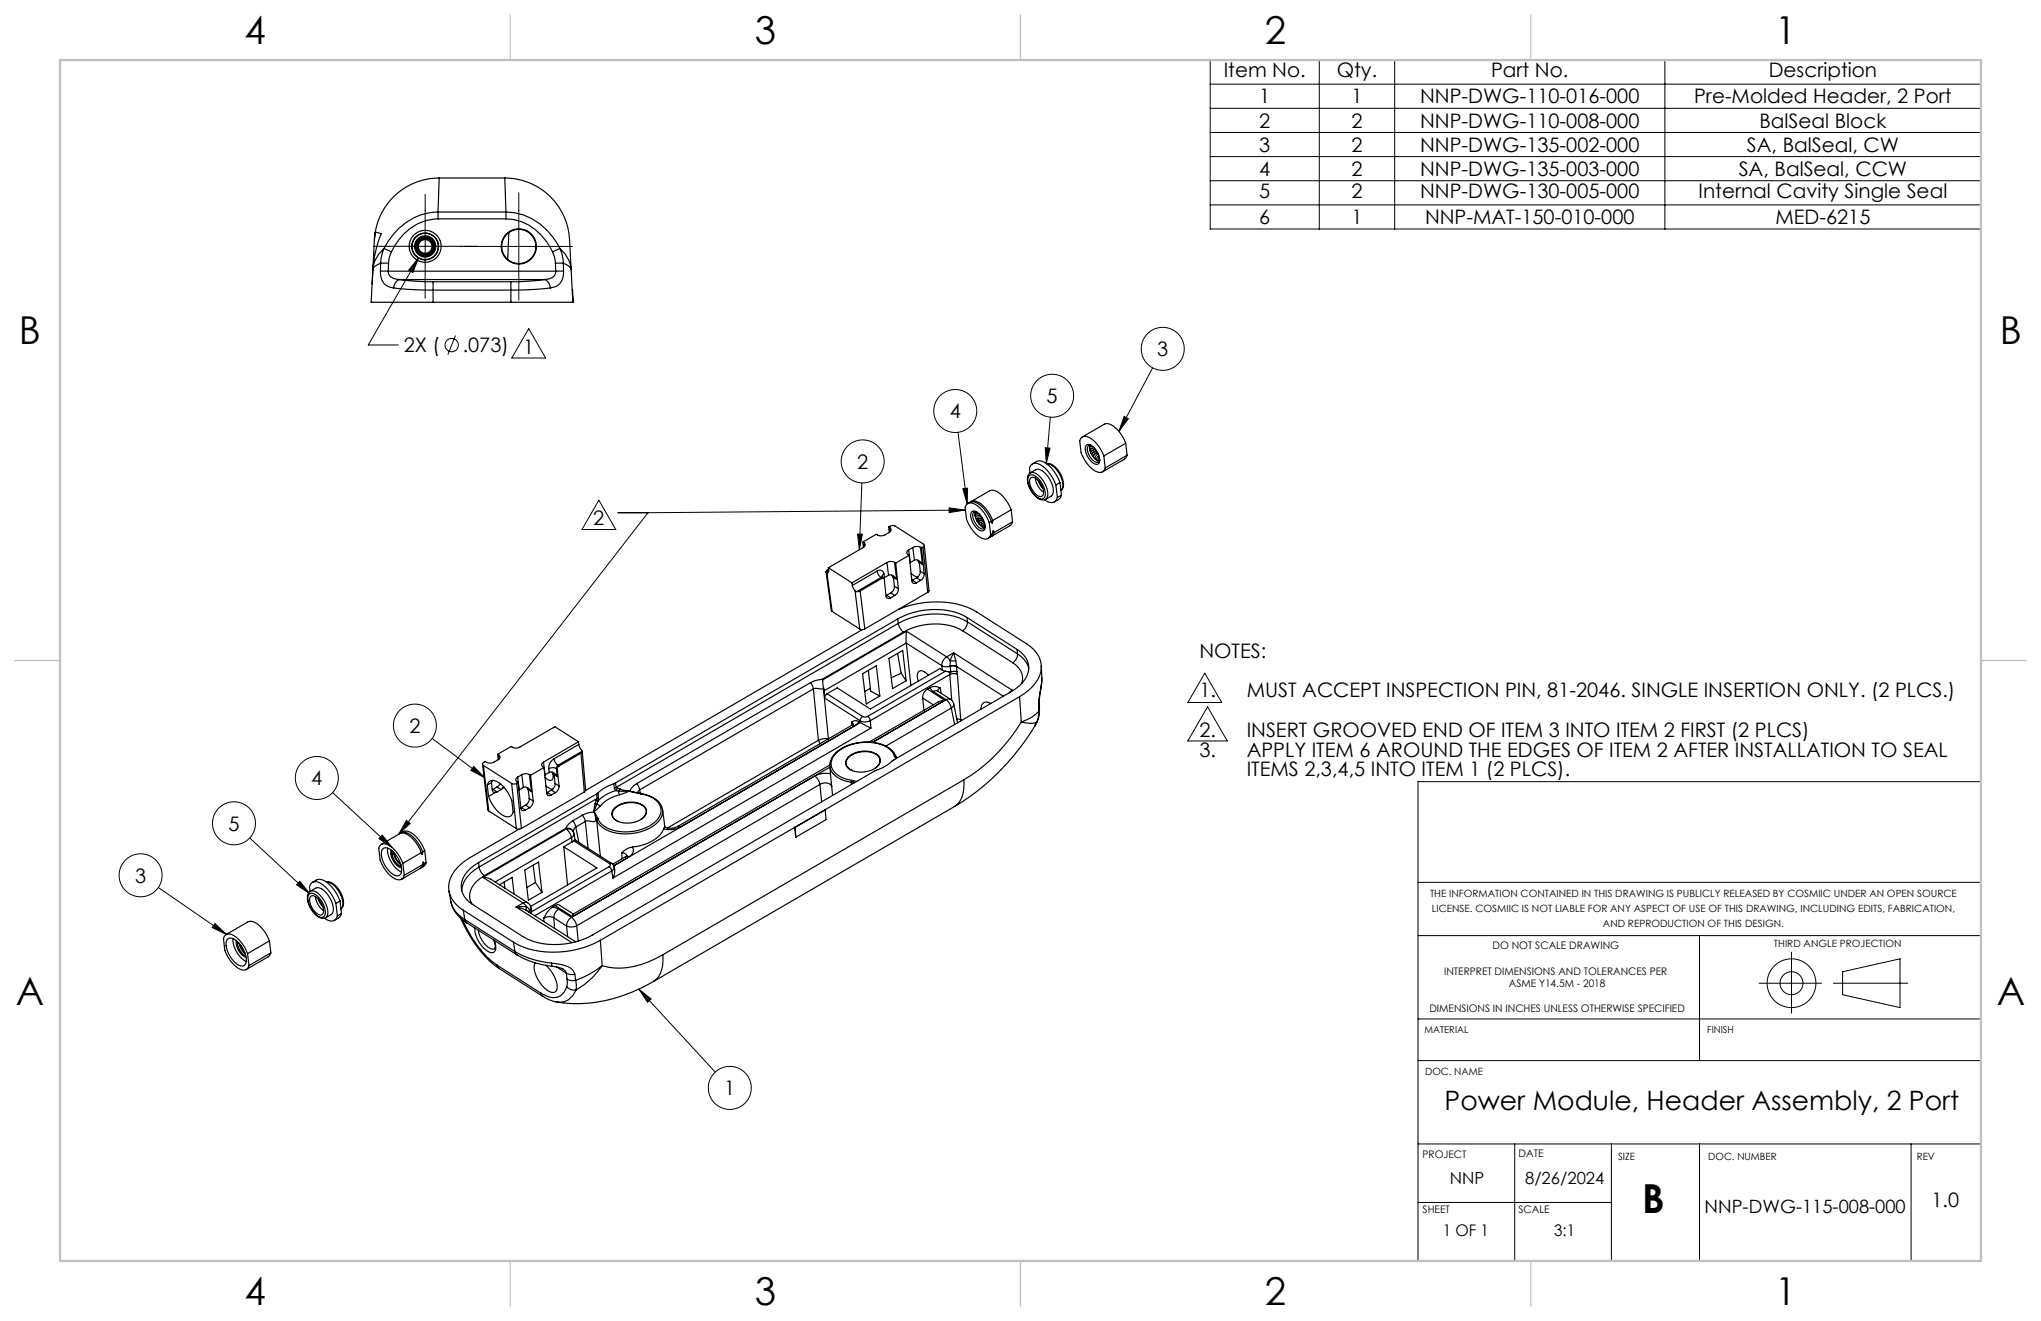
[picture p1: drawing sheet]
<svg xmlns="http://www.w3.org/2000/svg" width="432mm" height="279mm" viewBox="0 0 432 279" stroke-linecap="round" stroke-linejoin="round" font-family="sans-serif">
<g fill="none" stroke="#000" stroke-width=".25">
<path d="M92.9 37.6a13.7 13.7 0 0 0-13.7 13.1M92.9 37.6l-.2 7.2M92.9 37.6h13.9M106.8 37.6a13.9 13.9 0 0 1 13.8 14.4l.2 5M106.8 37.6l.2 7.2M78.9 56.9l-.2 3.1M78.9 56.6v.3M79.2 50.7l-.7 13.2h13.1M79.2 50.7l.2-1.6 1.3 .3a23.7 23.7 0 0 0-1.8 7.2M80.5 57.4a3.1 3.1 0 0 0 2.8 3.5M80.5 57.4h1.6M80.5 55.7a2.38 2.38 0 0 0-1.6 1.2"/>
<path d="M80.5 55.7h1.7M80.5 55.7v1.7M81.2 52.6l1.6 .7M81.2 52.6l-.6 1.9-.1 1.2M81.2 52.6a6.4 6.4 0 0 0-2.3 4M82.1 57.4l.1 .5a1.72 1.72 0 0 0 1.6 1.1l.7 .1M82.1 57.4h35.5M82.2 55.7l-.1 1.7M82.8 53.3l-.5 1.4-.1 1M84.5 59.1l2.8 .3 4.3 .2M84.5 59.1a1.96 1.96 0 0 0-1.2 1.8M84.5 59.1h30.7"/>
<path d="M87.9 52l.3 .2v.3M87.9 52.4l.4 .2v.3M88 51.6l.2 .2-.1 .3M88 52.8l.4 .1 .1 .3M88.1 51.2l.2 .3-.1 .3M88.2 53.2h.4l.1 .3M88.3 50.8l.2 .4-.2 .2M88.5 53.6l.4-.1 .2 .2M88.7 50.5v.4l-.2 .2M88.8 53.8l.4-.1 .2 .1M89 50.3v.4l-.3 .1M89.4 50.1l-.1 .4-.3 .1"/>
<path d="M89.8 53.9l-.3-.1-.3 .2M89.8 50.1l-.1 .3h-.3M90.1 53.9l-.2-.1-.3 .3M90.3 50.1l-.3 .3-.2-.1M90.5 50.4l.2 .2 .4-.2M90.5 53.8h-.3l-.2 .4M90.7 50.2l-.3 .3-.3-.2M90.8 50.6l.2 .2 .4-.1M90.9 53.7h-.3l-.1 .4M91.1 50.8l.2 .2h.4M91.2 53.5l-.3 .1v.4M91.4 51.1l.1 .2 .4 .1"/>
<path d="M91.4 53.2l-.2 .1v.4M91.6 51.4v.3l.3 .1M91.6 52.8l-.2 .3 .1 .3M91.6 59.6v1.8M91.6 59.6h16.5M91.7 51.7v.3l.3 .3M91.7 52.5l-.1 .2 .2 .4M91.8 52.1l-.1 .3 .2 .3M92.7 46.3a11.3 11.3 0 0 0-9.9 7M92.7 44.8a12.6 12.6 0 0 0-10.6 6.3l-.9 1.5M92.7 44.8v1.5M92.7 46.3h14.3"/>
<path d="M92.7 44.8h14.3M107 46.3a11.4 11.4 0 0 1 9.9 7M107 44.8v1.5M107 44.8a13.2 13.2 0 0 1 11.5 7.8M107.6 49.2l-.2 5.6M108.1 59.6v1.8M115.2 59.1l-2.8 .3-4.3 .2M115.2 59.1a1.96 1.96 0 0 1 1.2 1.8M116.9 53.3l.4 .9 .2 1.5M117.5 55.7h1.7M117.5 55.7l.1 1.7M117.6 57.4v.1a1.55 1.55 0 0 1-1.5 1.5l-.9 .1"/>
<path d="M117.6 57.4h1.6M118.5 52.6l-1.6 .7M118.5 52.6l.4 1.2 .3 1.9M118.5 52.6a6.3 6.3 0 0 1 2.3 4.4M119.2 55.7a2.18 2.18 0 0 1 1.6 1.3M119.2 55.7v1.7M119.2 57.4a3.1 3.1 0 0 1-2.8 3.5M120.8 57l.4 6.9M83.3 60.9l4.5 .4 3.8 .1M91.6 61.4v2.5M91.6 63.9h16.5M91.6 61.4h16.5"/>
<path d="M108.1 63.9h13.1M108.1 61.4v2.5M116.4 60.9l-3.2 .3-5.1 .2M121.1 61.3l.1 2.6M218.4 98.1a2.12 2.12 0 0 1 3.1 0 8.8 8.8 0 0 1 2.8 4M221.4 98.1a4 4 0 0 1 3.1 2.8 2.41 2.41 0 0 1-.1 2.8 1.9 1.9 0 0 0 .5-2.3 4.2 4.2 0 0 0-3.3-3.4l-.2 .1M229 92.4l4.6-2.7a2.25 2.25 0 0 1 2.5 .9l1.4 1.8 .7 1.3M229.9 94.1a1.76 1.76 0 0 1 2 1.2l.3 .5a1.87 1.87 0 0 1 .1 2.4 2.21 2.21 0 0 1-2.1-1.5l-.3-.5a2.06 2.06 0 0 1 0-2.1zM230.5 94.4l.7 .1M230.6 94.1a3.1 3.1 0 0 0 2 3.4M230.8 94.5h-.2M230.8 94.9h.1"/>
<path d="M230.8 94.2l-.2-.1a.74 .74 0 0 0-.6 1 2.93 2.93 0 0 0 2.3 2.7l.4-.5M231 95.3v.1M231.1 94.8l-.5 .2M231.2 95.2l-.6 .2M231.4 95.2l-.7 .5 .1 .2 .3 .1M231.5 94.7l-1 .2M231.6 96.1h-.1M231.8 95l-1 .4M231.9 95.4l-.8 .4M231.9 95.4l-.8 .6M232.1 95.7l-.7 .5M232.1 95.7l-.4 .3-.4 .5h-.1"/>
<path d="M232.4 96l-.2 .1a1 1 0 0 0-.5 1M232.5 96.3a.95 .95 0 0 0-.5 1M232.6 96.7l-.2 .8M232.7 97.2l-.1 .2M233.5 96.4a6.8 6.8 0 0 0-3.5-4.1 1.15 1.15 0 0 0-1.6 .9 7.4 7.4 0 0 0 2.4 5.7 2.12 2.12 0 0 0 2.6 .8l.4-.7M233.5 96.4l.3 2.6M238.2 93.7l-4.7 2.7M238.2 93.7l.3 2.6M238.5 96.3l-.6 .8-4.6 2.7M238.5 96.3l-4.7 2.7M182.5 114.7l.3 .1M182.5 114.7l.2 1.1"/>
<path d="M182.8 114.8a.53 .53 0 0 1 .3 .5 .53 .53 0 0 1-.4 .5l-7.5 4.3M182.8 114.8l.1 .8M187.6 119l-7.4 4.3M187.6 119l.4 2.7M188 111.5a1.27 1.27 0 0 1 1.4-.2l6 3.8a.35 .35 0 0 1 .1 .3 .35 .35 0 0 1-.2 .3M188 111.5l.3 .1M188 111.5l.1 1.1M188.1 112.6l-.9 .5a1.69 1.69 0 0 1-1.8-.1l-2.9 1.7M188.3 111.6a.53 .53 0 0 1 .2 .6 .53 .53 0 0 1-.4 .4M188.3 111.6v.9M189.3 118.9a1.7 1.7 0 0 0-1.7 .1M189.3 118.9l.2 .2"/>
<path d="M189.3 118.9l.4 3.6M189.5 119.1l.6 5.4M192.2 116.3a.58 .58 0 0 0-.4 .6 .58 .58 0 0 0 .6 .5M192.2 116.3l.4 2.7M192.4 117.4l.5 5.5a.58 .58 0 0 0 .4 .5 .58 .58 0 0 0 .6-.1M192.4 117.4l-2.9 1.7M192.6 119h-.1M193.1 115.8l-.9 .5M193.1 115.8l.3 2.7M193.4 118.5a1.47 1.47 0 0 1 1.8 .9M193.4 118.5l-.8 .5M194.1 118.5l.3 .4"/>
<path d="M194.4 118.9l.3 1.9M194.4 118.9l.8 .5M194.7 115.8a1.7 1.7 0 0 0-1.6 0M194.7 115.8l.3 .1M194.7 115.8l.5 3.6M195 115.9l.5 5.5M195.3 115.7l-.3 .2M195.3 115.7l1 9.6M195.5 115.3l1 9.6-.2 .4M204.7 106.5a1.77 1.77 0 0 1 2.5 .2l1.4 1.5 1.1 2.1M205.3 106.2a2.13 2.13 0 0 1 2.7 .7l1.4 1.8 .6 1.4M205.5 106.1l3.9-2.3a2.25 2.25 0 0 1 2.5 .9l1.4 1.7 .6 1.4"/>
<path d="M205.5 108.3a.85 .85 0 0 1 1.3 .1 3.8 3.8 0 0 1 1.5 3.5 .72 .72 0 0 1-1.1 .2 4 4 0 0 1-1.8-3.5zM206.3 108.8l.3 .2 .7-.1M206.3 108.4l.8 .3M206.3 109.2l.5 .2 .8-.2M206.4 108.2a3.1 3.1 0 0 0 1.9 3.4M206.4 108.2l.3 .1M206.6 108.2a.55 .55 0 0 0-.8 .4 3.2 3.2 0 0 0 2.1 3.3l.3-.1 .2-.4M207.1 110.2l-.3 .1M207.5 111.1h-.1M207.6 110.5l-.6 .1M207.7 110.8l-.3 .2M207.8 110l-1.1 .2"/>
<path d="M207.8 109.5l-.6 .2h-.7M207.8 109.5l-1.1 .3M207.9 111.2l-.1 .1M208 109.9l-1.1 .4M208.1 110.2l-1 .6M208.3 110.5l-.8 .7M208.3 110.8l-.5 .6M208.4 111.1l-.2 .5M209.3 110.5a6.8 6.8 0 0 0-3.5-4.1 1.15 1.15 0 0 0-1.6 .9 7.4 7.4 0 0 0 2.3 5.7 2.12 2.12 0 0 0 2.7 .8l.4-.7M209.3 110.5l.3 2.6M209.7 110.3l-.4 .2M209.7 110.4l.1 .1"/>
<path d="M210 110.1l-.1 .6-.2-.4M210 112.8a1.52 1.52 0 0 1-1 1.1M210 112.8l-.4 .3M210.3 112.6l-.2-.4-.1 .6M210.3 112.6l-.2 .5-.5 .4M213.9 107.8l-3.9 2.3M213.9 107.8l.3 2.6M214.2 110.4l-.5 .8-3.9 2.3M214.2 110.4l-3.9 2.2M217.7 100.6a1.57 1.57 0 0 1 2.2 .8 3.7 3.7 0 0 1 1 3.9 1.57 1.57 0 0 1-2.2-.8 3.7 3.7 0 0 1-1-3.9zM217.9 100.1l-.1-1a1.36 1.36 0 0 1 2.2-.8 8 8 0 0 1 3.4 4.3M217.9 100a2.26 2.26 0 0 1 2.5 1.3l.7 1.1a2.98 2.98 0 0 1 .3 3.1l-.2 .1"/>
<path d="M217.9 100a1.89 1.89 0 0 0-.4 2.3 4.2 4.2 0 0 0 3.2 3.5l.5-.2M218 100l1.1-.7a1.98 1.98 0 0 1 2.2 1 4.5 4.5 0 0 1 1.3 4.4l-1.4 .9M218.1 101a1.91 1.91 0 0 1 2 1.3l.3 .5a1.61 1.61 0 0 1-.1 2.2 3.2 3.2 0 0 1-2.5-3.1v-.4zM219.1 101.1a4.2 4.2 0 0 0 1.7 3M219.7 101.6l.3 .9 .6 .8M223.4 102.6l.3 2.6M223.7 105.2a1.36 1.36 0 0 1-2.2 .8l-.5-.3M224.3 102.1l-.9 .5M224.3 102.1l.3 2.6M224.6 104.7a2.05 2.05 0 0 1-1.5 1.5M224.6 104.7l-.9 .5M174.8 121l1.1 8.1 .1 .2"/>
<path d="M174.8 121l.1 .2M174.9 121.2l1.1 8.1M175.2 120.1l.1 .8-.4 .3M175.2 120.1l5 3.2M175.3 120.4l-.4 .3-.1 .3M175.3 120.7l-.5 .3M176 129.3l5.9 3.7M180.2 123.3l.1 .5M180.3 123.8l.6 1.2M180.9 125l.4 .1M180.9 125l1 8M182 125l-.7 .1"/>
<path d="M182 125l1 8M182.4 133.2l-58.5 34M183 133l-.6 .2-.5-.2M185.6 120.8l.3 .8 .5 .5M185.6 120.8a.87 .87 0 0 1 .9-.2 .87 .87 0 0 1 .5 .8M185.6 120.8l-5.3 3M186.4 122.1l-5.1 3M186.4 122.1l.2 .2M186.6 122.3l.3-.1 .2 .2 .3 3.7a.58 .58 0 0 0 .4 .5 .58 .58 0 0 0 .6-.1M186.6 122.3l-4.6 2.7M186.7 122.1l.3 .2 .1-.1M186.7 122.1h-.3"/>
<path d="M187 121.4l-.4 .3 .1 .4M187 121.4l.1 .8M187.6 125.9l-.2 .1M187.6 125.9l.8 .6M188 121.7a1.47 1.47 0 0 1 1.7 .8M188 121.7l-.9 .5M188.1 139.3l2.9-1.7 .7 6.4-2.9 1.6zM188.4 125.4l-.8 .5M188.4 125.4l.9 .5M188.6 121.7l.3 .3M188.9 122l.3 2M188.9 122l.8 .5"/>
<path d="M189.2 124l-.2 .9-.6 .5M189.2 124l.9 .5M189.3 125.9l-.9 .6M189.9 138.2l.8 4.2M189.9 130.9l-59.7 34.7M189.9 130.9l.1 1M190 131.9a2.83 2.83 0 0 0 1.2 1.8M190 131.9l-59.6 34.6M190.1 124.5a1.61 1.61 0 0 1-.8 1.4M190.1 128.9a20.1 20.1 0 0 1 15.6 0l11.5 7.3a5.5 5.5 0 0 1 1.2 9.1l-2.7 2.1M191.2 133.7l-17.3 10M191.7 136l-17.3 10.1"/>
<path d="M191.7 136l1 9M191.7 136l7.6 4.8M191.8 133.5l-.1 2.5M191.8 133.5l8.5 5.4M191.8 133.5l-17.8 10.3M192.8 121.3l1.4 .8M193 122.7l-.1 .1M193 122.7l.9 .6M193.9 122.2l-.9 .5M193.9 122.2l.9 .6M194.7 120.8l-.2 .9-.6 .5M194.7 120.8l.8 .6"/>
<path d="M194.8 122.8l-.9 .5M195.5 121.4a1.61 1.61 0 0 1-.7 1.4M196.3 125.3l-13.3 7.7M200.3 138.9a2.14 2.14 0 0 0-1 1.9M200.3 138.9l.7 .9M201 139.8v1.1M201.7 138.1l.5 1.6M201.7 138.1l-.7 1.7M201.7 138.1l12.4 7.9M201.7 138.1l-1.4 .8M202.2 139.7l.2 1.2M202.2 139.7l-1.2 .1"/>
<path d="M203.6 133.4a13.2 13.2 0 0 0-12.4 .3M203.6 133.4l10.6 6.8M204.6 130.6a15.4 15.4 0 0 0-14.7 .3M204.6 130.6l10.6 6.8M204.6 130.6l.1 .9M204.7 131.5a2.15 2.15 0 0 1-1.1 1.9M204.7 131.5a15.4 15.4 0 0 0-14.7 .4M204.7 131.5l10.6 6.8M215.2 137.4a4.3 4.3 0 0 1 1.2 6.9l-1.5 1.4-.9 .6-25.2 14.6a10 10 0 0 1-3.8 2.2l-59.7 34.7a15.6 15.6 0 0 1-14.7 .3l-10.6-6.8a4.3 4.3 0 0 1-1.1-6.9l1.4-1.4 .9-.6M215.2 137.4l.1 .9M215.3 138.3a2.15 2.15 0 0 1-1.1 1.9M215.3 138.3a5.1 5.1 0 0 1 2.4 3.1"/>
<path d="M105.3 159.5l.2 .2M105.3 159.5l.1 1.2M105.5 159.7a.53 .53 0 0 1 .3 .5 .53 .53 0 0 1-.4 .5M105.5 159.7l.1 .8M122.4 156.9l-5-3.2-7.4 4.3a1.68 1.68 0 0 1-1.9-.1l-2.8 1.6M122.4 156.9l-7.4 4.3M122.4 156.9v.6M122.4 157.5l.2 .6 .6 .8M122.4 157.5l-5.2 3M122.9 159.3l-4.6 2.7M122.9 159.3l.7 8.2M123.2 158.9l-.3 .4"/>
<path d="M123.2 158.9l-5.2 3M123.2 158.9l.7 8.2-.3 .4M171.5 144.4l.6 1.3M171.5 144.4l-36.8 21.3M172.1 145.7l-36.8 21.4M172.1 145.7l1 10.9M173.1 156.6l-31.9 18.5M173.2 156.6h-.1M173.2 156.6l.2 .7M173.9 143.7l-1.7 .3-.7 .4M173.9 143.7l.1 .1M174 143.8l.2 1.7"/>
<path d="M174.2 145.6l-.4 .1-1.3-.1-.4 .1M174.2 145.6l1.1 10.7h-1.2l-.9 .3M174.2 145.5v.1M174.2 145.5l.2 .6M174.4 146.1l.1 1.6M174.5 147.7l7.5 4.8M175 146.7l-.4 .4-.1 .6M175 146.7l7.5 4.8M179.7 159.9a5.2 5.2 0 0 1 6.1-.1 1.58 1.58 0 0 1-.3 2.5 5.2 5.2 0 0 1-6.1 .1 1.58 1.58 0 0 1 .3-2.5zM180.1 152.7l.4 .6M180.1 152.7l.1 .7M180.2 153.4l-36.8 21.4"/>
<path d="M180.5 153.1l-.3 .3M181.7 152.6l-.9 .9-.6-.1M181.7 152.6a1.32 1.32 0 0 0-1.6 .1M181.7 152.6l.3 .2M182 152.5v.3M182 152.8h.1M182 152.8l2.2 1.2M182 152.8l-52.1 30.3 3.1-1.8M182.5 142.5l2.9-1.7 .7 6.4-2.8 1.7zM182.5 151.5l-.4 .4-.1 .6M183.6 151.5l-.6 .2-.5-.2M183.6 151.5l.5 .9"/>
<path d="M183.7 141.8l.5 4.4 1.9 1M184.1 152.4a2.34 2.34 0 0 1-2.1 .1M184.1 152.4l.1 1.6M184.1 145.6l-1.2 .7M184.2 154l-54.5 31.7M189.2 159.8a5.6 5.6 0 0 0-5.4-2.8 9.1 9.1 0 0 0-7.4 2.9 2.84 2.84 0 0 0 1.3 4.3l2.5 .8M189.2 159.8l.3 .1M189.2 159.8l.1 .2M189.5 159.9l.1 .2M189.5 160a4.6 4.6 0 0 0-3.6-2.8 9.9 9.9 0 0 0-9.7 2.7l-.2 .3M190.7 142.4l-2.1 1M190.7 142.4l1 1.6"/>
<path d="M195.2 147.6l.3 2.6M195.2 147.6l2.3 1.5M196.2 145.8l3.7 2.3-1.4 .4-14.6 8.5M196.2 145.8a2.12 2.12 0 0 0-1 1.8M196.4 142.8a1.61 1.61 0 0 0-2.1-.7l-.2 .8 .2 1.2M196.8 145.4l.6 .9M196.8 145.4a2.27 2.27 0 0 1 2.1 .1M196.8 145.4l-.6 .4M197.4 146.3l2.7 1.7M198.4 146.2l-.5-.1-.5 .2M198.4 146.2l2.7 1.7M198.9 145.5l-.4 .3-.1 .4"/>
<path d="M198.9 145.5l.2 1.1M199.3 140.8a2.25 2.25 0 0 0 1.7 .1M199.3 140.8l.1 .9M199.4 141.7l.6 .3M199.4 141.7l-.6-.3-14.7 8.6-7-4.5-2.1 1.2M200 142l.8 .1M200 142l-16.4 9.5M200.1 148a2.84 2.84 0 0 1 1.2 1.8M200.1 148l-15.5 9M200.8 142.1l.1 .6M200.8 142.1h.3M200.9 142.7l-16.8 9.7"/>
<path d="M200.9 142.7l.4 5.4M201 140.9h.1M201 140.9l.8-.1 .6 .1M201 140.9l.8-.1 .6 .2M201 140.9l.1 1.2M201.1 147.9l.4 .4 .3 .6M201.1 147.9l-.5-.1-.5 .2M201.3 149.8l-13.9 8M201.3 149.8l.7 3.4M201.8 148.9l-.1 .4-.4 .5M201.8 148.9l.8 4M202.4 140.9v.1"/>
<path d="M202.4 140.9l9.9 6.4M202.4 141v1.1M202.4 152.1l.8 .1M202.4 142.1l.2 .6M202.4 142.1l-.5-.1-.8 .1M202.6 142.7a1.81 1.81 0 0 0-1.7 0M202.6 142.7l.6 9.5M203.2 152.2l.3 .2M203.2 152.2v.3M209.6 148.8a1.27 1.27 0 0 0-1.5-.2 1.27 1.27 0 0 0-.6 1.4M214.1 146l-.6 .5M214.1 146l.2 .1"/>
<path d="M214.2 140.2a3.8 3.8 0 0 1 2 4.4M215.7 147.4l-41.2 23.9M215.7 147.4l.4 5.3M216.1 152.7a36.5 36.5 0 0 1-12.2 12.2M216.1 152.7a5.3 5.3 0 0 0 3.3 .1M219 153.5a49.7 49.7 0 0 1-17.1 17.1M219.4 152.8l-.5 .7M219.5 152.5l-.5 1M219.5 152.5l-.1 .3M219.7 149l.1 1.4M219.8 150.4a8.3 8.3 0 0 1-3.7 2.3M219.8 150.4l-.2 1.5-.2 .9"/>
<path d="M219.9 148.6v1.4M219.9 148.6l-.2 .4M219.9 150v1l-.4 1.5M219.9 150l-.1 .4M220.3 140.8a21.1 21.1 0 0 1-.5 7.2l-.1 1M220.4 143.6l-.5 5M80.7 178.6l3.9-2.3a2.25 2.25 0 0 1 2.5 .9l1.4 1.7 .6 1.4M80.9 179.6a1.19 1.19 0 0 1 1.8 .2 5.6 5.6 0 0 1 2.2 4.8 1.13 1.13 0 0 1-2 .2 5.6 5.6 0 0 1-2.2-4.8zM82 179.4a5.5 5.5 0 0 0 2.9 5M82.8 179.8a3.4 3.4 0 0 0 2.1 3.7M83 180a3.3 3.3 0 0 0 1.9 3.3M84.7 176.2a2.13 2.13 0 0 1 2.7 .8l.9 1.1 1.1 2.1"/>
<path d="M84.9 176.1a1.77 1.77 0 0 1 2.4 .2l1.5 1.6 1.1 2M89.9 179.9l-.5 .3M89.9 179.9l.3 2.6M102.1 161.6l1.1 9.7 .2 .2M102.3 161.9l5.9 3.8M102.3 161.9l1.1 9.6M103.1 166.1a1.27 1.27 0 0 1 2.1-.8 7.5 7.5 0 0 1 3.1 4.1l.3 2.4a1.27 1.27 0 0 1-2.1 .7 7.5 7.5 0 0 1-3.1-4.1M103.1 166.1l.3 2.3M103.4 171.5l5.8 3.8M104 165.5l.1 1.6a.54 .54 0 0 0 .7 .5M104 165.5l-.9 .6M104.2 165.1l-.2 .4"/>
<path d="M104.3 167l.8 .5M104.3 167h-.2M104.8 167.6l-1.4 .8M105.1 167.5l-.3 .1M105.2 166.4l.8 .6M105.2 166.4l-.9 .6M105.4 160.7l-.9 .5a1.68 1.68 0 0 1-1.8-.1l-.3 .1a.35 .35 0 0 0-.3 .3 .35 .35 0 0 0 .2 .4M105.8 165.7l-.6 .7M106 167l-.9 .5M106.3 166.7l-.3 .3M106.5 166.4l-.2 .3M106.6 166.5l-.3 .2"/>
<path d="M108.2 165.7l1 9.6M109.3 165.7l-.5 .1-.6-.1M109.3 165.7l1 9.5M109.5 164.4a.58 .58 0 0 0-.4 .6 .58 .58 0 0 0 .5 .5M109.5 164.4l.3 2.7M109.6 165.5l.6 5.4a.58 .58 0 0 0 .3 .5 .58 .58 0 0 0 .7-.1M109.6 165.5l-.3 .2M109.8 175.4l-10.3 5.9a8.1 8.1 0 0 0-4.6 6.1 5.7 5.7 0 0 0 3.1 5.1M109.8 167.1h.1M110.3 170.8l.9 .5M110.3 170.8l-.1 .1M110.3 175.2l-.5 .2-.6-.1"/>
<path d="M110.4 163.9l-.9 .5M110.4 163.9l.3 2.6M110.7 166.5a1.47 1.47 0 0 1 1.7 .9M110.7 166.5l-.9 .6M111.2 170.3l-.9 .5M111.2 170.3l.8 .5M111.4 166.6l.2 .3M111.6 166.9l.4 2M111.6 166.9l.8 .5M112 168.9v.1a1.55 1.55 0 0 1-.8 1.3M112 168.9l.8 .5M112 163.8a1.7 1.7 0 0 0-1.6 .1"/>
<path d="M112 163.8l.2 .2M112 163.8l.4 3.6M112 170.8l-.8 .5M112.2 164l.6 5.4M112.8 169.4a1.61 1.61 0 0 1-.8 1.4M115 161.2a.58 .58 0 0 0-.4 .6 .58 .58 0 0 0 .5 .5M115 161.2l.3 2.7M115.1 162.3l.6 5.5a.58 .58 0 0 0 .3 .5 .58 .58 0 0 0 .6-.1M115.1 162.3l-2.9 1.7M115.3 163.9h.1M115.5 166.2l1.4 .8M115.8 167.6l-.1 .1"/>
<path d="M115.8 167.6l.8 .6M116.1 162.6l.1 .8M116.2 163.4a1.43 1.43 0 0 1 1.7 .9M116.2 163.4l-.9 .5M116.6 167.1l-.8 .5M116.6 167.1l.9 .6M116.8 163.3l.1 .3a1.06 1.06 0 0 1-.4 1.5l-.7-.2-.5-.5M116.9 163.4l.2 .3M117.1 163.7l.3 2M117.1 163.7l.8 .6M117.2 160.5a2.32 2.32 0 0 0-1.1 2.1M117.2 160.5l.3 .8 .5 .6"/>
<path d="M117.4 165.7v.1a1.55 1.55 0 0 1-.8 1.3M117.4 165.7l.9 .5M117.5 167.7l-.9 .5M117.7 162.5a1.72 1.72 0 0 0-1.6 .1M117.7 162.5l.2 1.8M117.7 162.5l.2 .2M117.9 162.7l.4 3.5M118 161.9l-.2 .3-.1 .3M118 161.9l.3 .1M118.3 162l-.4 .7M118.3 166.2a1.61 1.61 0 0 1-.8 1.5M119.3 179.1l7 4.5-14.1 8.1"/>
<path d="M119.3 179.1l.8 8.1M119.7 175.2l.1 .1M119.7 175.2a1.35 1.35 0 0 1 1.6 .8M119.7 175.2l-17.2 10M119.8 175.3a1.2 1.2 0 0 1 1.6 1.1M119.8 175.3a2.83 2.83 0 0 1 1.1 1.9M119.8 175.3l-17.6 10.3M120.9 177.2l.2 .9M120.9 177.2l-16.1 9.3M121.1 178.1l-1.8 1M121.2 173.6l-.8 .6-.7 1M121.2 173.6l.6 1.3"/>
<path d="M121.4 177.8l-.3 .3M121.4 177.8l7.5 4.9M121.4 177.8h.1M121.4 176.4l.3 1.2-.3 .2M121.4 176.4l-.1 .4-.4 .4M121.7 177.6l.1 .2M121.8 174.9a1.08 1.08 0 0 0-.5 1.2M121.8 174.9l.7 3.3M121.8 177.8h-.4M121.8 177.8l7.6 4.8M123.2 172.4l.6 1.3M123.2 172.4l-2 1.2"/>
<path d="M123.6 167.5l-13.3 7.7M123.8 173.7l.6 5.7M123.8 173.7l-2 1.2M125.6 171.7l-1.6 .4-.8 .3M125.6 171.7h.1M125.7 171.7l.7 1.2M125.7 171.7h-.1M125.7 171.7l.4 1.6M125.9 170l-.3 1.7M126.1 173.3a.65 .65 0 0 1-.9 .5l-1-.2-.4 .1M126.1 173.3l.1 .1M126.1 169.3l-.2 .7"/>
<path d="M126.1 169.3l.4 .1M126.2 173.4l.8 7.7M126.2 167.9l-25 14.5M126.2 167.9l.1 1M126.3 168.9l-.2 .4M126.3 168.9l-24.9 14.5M126.4 169.9l-.5 .1M126.4 169.9l-.8 1.8M126.4 169.9l.6 .6M126.4 172.9l-.3 .4M126.4 172.9l.1 .2M126.5 173.1l-.3 .3"/>
<path d="M126.5 167.7l-.3 .2M126.5 167.7l.1 1M126.5 169.4l-.1 .5M126.6 168.7l-.3 .2M126.6 168.7l-.1 .7M127 170.5l-1.4 1.2M129.8 165.8a8.6 8.6 0 0 0-3.3 1.9M129.8 165.8l.2 .9M130 166.7l.3 .5M130.2 165.6l-.4 .2M130.2 165.6l.2 .9M130.2 170.7a5.2 5.2 0 0 1 6.1-.1 1.58 1.58 0 0 1-.3 2.4 5.2 5.2 0 0 1-6.1 .2 1.58 1.58 0 0 1 .3-2.5z"/>
<path d="M130.3 167.2a8.5 8.5 0 0 0-3.8 2.2M130.3 167.2l.5 .1M130.4 166.5l.3 .2M130.4 166.5l-.4 .2M130.7 166.7l.5 .2M130.7 166.7l-.4 .5M130.8 167.3l.3 .8M131.1 168.1a7.6 7.6 0 0 0-4.1 2.4M131.2 166.9l2.1 .4M131.2 166.9l-.4 .4M133.2 167.3l2.1 .5M133.2 167.3l2 .5"/>
<path d="M133.3 167.3h.1M133.3 167.3l-2.2 .8M133.3 167.3h-.1M133.3 167.3h-2.5M133.8 179.2a1.46 1.46 0 0 1-.8 2.1M133.8 179.2a3.9 3.9 0 0 0-2.2 1.2M134.7 165.7a3.2 3.2 0 0 0-1.4 1.6M134.7 165.7l.6 1.4M135.2 167.8l.3 .1M135.3 167.8h-.1M135.3 167.8h.1M135.3 167.8h.3"/>
<path d="M135.3 167.1l-.4 .6M135.3 167.1l.2 .8M135.5 167.9a5.1 5.1 0 0 1 4.3 2.8 3.6 3.6 0 0 1-2.3 4 10 10 0 0 1-9.8 0l-.5-.5-.7-1.1M135.6 167.8a4.8 4.8 0 0 1 4.6 3.5M135.6 167.8l-.1 .1M135.7 173.3a1.68 1.68 0 0 0 1-1.8 1.68 1.68 0 0 0-1.4-1.4 5.2 5.2 0 0 0-5.5 1.2 1.6 1.6 0 0 0 1.1 2.5M140.2 171.3a4.2 4.2 0 0 1-2.9 3.9 10.4 10.4 0 0 1-9.9-.2l-.9-1-.3-.6M140.2 171.3l.5 3.6M140.4 175.3a7.1 7.1 0 0 1-5.6 3.7l-1 .2M140.6 174.9l-.2 .4M143.4 174.8a3 3 0 0 1-2.8 .1M143.4 174.8l.6 .1a4.8 4.8 0 0 1-3.6 .4"/>
<path d="M168.2 175l.2 2.1M173.5 165.9a1.71 1.71 0 0 1 2.5 .5M173.5 165.9l-51.5 29.9M173.5 165.9l.3 3.7M174.5 171.3l-47.5 27.6M174.5 171.3h.1M174.6 171.3l-6.4 3.7M174.6 171.3l.1 2.1-6.3 3.7M175.5 161.8l-54.2 31.5M175.6 162l.4 4.4M175.6 162.3l-54.7 31.7M175.7 163.7a4.7 4.7 0 0 0-3.3 .4 2.84 2.84 0 0 1 1.1 1.8"/>
<path d="M176 166.4l.1 1.8M176 160.3a2.99 2.99 0 0 0 1.6 4.4l2.5 .8M180.1 165.5h.3M180.1 165.5v.4M180.2 165l-.1 .5M180.2 165l.3 .1M180.4 165.5l.1 .2M180.4 165.5h.4M180.5 165.1l-.1 .4M180.5 165.1l.7 .2M185.2 162.5a1.68 1.68 0 0 0 1-1.8 1.68 1.68 0 0 0-1.4-1.4 5.2 5.2 0 0 0-5.5 1.2 1.6 1.6 0 0 0 1.1 2.5M189.3 160l.3 .1"/>
<path d="M189.3 160l.2 .5M189.6 160.1l.1 .2M189.6 160.1h.1M201.9 170.6l-63.6 37M203.9 164.9a6 6 0 0 1-1.9 5.6l-.1 .1M203.9 164.9l-63.7 37M47.8 197.7l4.7-2.7a2.25 2.25 0 0 1 2.5 .8l.9 1.2 1.1 2M48.1 198.7a1.19 1.19 0 0 1 1.8 .2 5.6 5.6 0 0 1 2.1 4.8 1.13 1.13 0 0 1-1.9 .2 5.6 5.6 0 0 1-2.2-4.8zM49.3 198.5a5.7 5.7 0 0 0 2.8 4.9M50 199a3.6 3.6 0 0 0 2.1 3.5M50.2 199.2a3.5 3.5 0 0 0 1.8 3M50.6 199.5l.4 1.1 .9 1.1"/>
<path d="M50.7 199.6l.5 1.2 .6 .8M50.8 199.9l.2 .1a.28 .28 0 0 0-.1 .3 .28 .28 0 0 0 .4 .2M57 199l-4.6 2.7M57 199l.3 2.5M65.4 189.2a1.57 1.57 0 0 1 2.1 .7 3.7 3.7 0 0 1 1.1 3.9 1.57 1.57 0 0 1-2.2-.8 3.7 3.7 0 0 1-1-3.8zM65.6 188.6l-.1-1a1.36 1.36 0 0 1 2.2-.8 8 8 0 0 1 3.4 4.3M65.6 188.5l1.2-.7a1.98 1.98 0 0 1 2.2 1 4.5 4.5 0 0 1 1.3 4.4l-1.4 .9a1.83 1.83 0 0 0 .3-2.2 4.8 4.8 0 0 0-3.1-3.5zM65.7 188.5a1.83 1.83 0 0 0-.5 2.3 4.9 4.9 0 0 0 2.9 3.4l.8-.1M65.8 189.5a1.91 1.91 0 0 1 2 1.3l.3 .5a1.61 1.61 0 0 1-.1 2.2 3.2 3.2 0 0 1-2.5-3.1v-.4zM66.1 186.6a2.12 2.12 0 0 1 3 0 8.8 8.8 0 0 1 2.8 4M66.7 189.6a4.2 4.2 0 0 0 1.8 3M67.3 190.2l.4 .8 .6 .8"/>
<path d="M69 186.6a3.2 3.2 0 0 1 3.1 2.2l.3 .6a2.31 2.31 0 0 1-.3 2.8M69.1 186.6a3.6 3.6 0 0 1 2.9 2.5 2.79 2.79 0 0 1 .1 3.1M71.1 191.1l.3 2.6M71.4 193.7a1.36 1.36 0 0 1-2.3 .8l-.4-.3M71.9 190.6l-.8 .5M71.9 190.6l.3 2.6M72.2 193.2a2.05 2.05 0 0 1-1.4 1.5M72.2 193.2l-.8 .5M83.3 180.3l.6 1.6 .9 1M83.3 180.3l.6 1.5 .9 1M85.2 182.6a6.8 6.8 0 0 0-3.5-4.1 1.15 1.15 0 0 0-1.6 .9 7.4 7.4 0 0 0 2.4 5.7 2.12 2.12 0 0 0 2.6 .8l.4-.8M85.2 182.6l.3 2.5"/>
<path d="M89.1 180.3l-3.9 2.3M89.1 180.5l.1 .1M89.4 180.2l-.1 .6-.2-.5M89.4 182.9l-.5 .8-3.9 2.3M89.4 182.9l-3.9 2.2M89.7 182.7l-.2-.4-.1 .6M89.7 182.7l-.1 .4-.6 .5M90.2 182.5a1.52 1.52 0 0 1-1 1M90.2 182.5l-.5 .2M95 188.5l.4 2.3M95.4 190.8a6.5 6.5 0 0 0 3.4 4.4M95.4 190.8a5.3 5.3 0 0 0 2.9 3.7"/>
<path d="M97.5 194.2l.1 .4M97.6 194.6l.3 .1M97.6 194.6a24.4 24.4 0 0 0 8 10.2M97.9 194.6v.1M97.9 194.7a23 23 0 0 0 7.3 9.5M98 192.5l10.6 6.8M98 192.5l.3 2M98.3 194.5l.5 .7M98.3 194.5l10.6 6.8M98.8 195.2l10.6 6.8M100.5 196.3a5.8 5.8 0 0 0 3.3 5.2 .89 .89 0 0 0 1.1-1.1l-.3-1.5M101.2 196.8a5.2 5.2 0 0 0 2.7 3.9l.5 .1 .3-.3 .1-.6-.4-1.1"/>
<path d="M101.2 182.4l.2 1M101.4 183.4a2.83 2.83 0 0 0 1.1 1.8M101.4 183.4a6.1 6.1 0 0 0-3.7 5M102.2 185.6l1.5 .3 7.9 5M102.2 185.6l8.5 5.4M102.5 185.2a5.3 5.3 0 0 0-3.1 4.5l.4 1.5M105.7 187.1l2.6-1.5 .5 3.5M106.7 186.6l.1 1.3M108.6 199.3l.3 2M109.2 191.8l2.1 .7M109.2 191.8l11.8 7.6M110.7 191l.7 .8"/>
<path d="M110.7 191l-1.5 .8M111 184l2.9-1.7 .8 6.4-2.9 1.7zM111.3 192.5l.2 .1M111.4 191.8l-.1 .7M111.4 191.8l-1-.1-1.2 .1M111.4 191.8l.7 .8M111.5 192.6l10.3 6.6M111.6 190.9l.5 .5 .2 .6M111.6 190.9l-.5-.1-.4 .2M112.1 192.6h.1M112.1 192.6l-.2 .3 .2-.3M112.1 192.6v.4"/>
<path d="M112.3 192l.1 1.2M112.3 192l-.2 .6M112.8 183l.5 3.7M113.3 186.7l1.4 2M113.3 186.7l-1.8 1M115 194.2l.1 .7M116.9 191.9l1.3 .4M116.9 191.9a6.1 6.1 0 0 0-1.9 2.3M117.2 194.1a2.14 2.14 0 0 0-2.2 .1M117.2 194.1l2.7 1.8M117.2 194.1l.1 2.3M117.4 191.5l3.7 2.4 .2-.6"/>
<path d="M117.4 191.5l.9-.1 3 1.9M117.4 191.5l-.5 .4M118.2 192.3a2.16 2.16 0 0 0-1 1.8M118.2 192.3l2.7 1.7M119.9 195.9l.2 2.2M120.9 194a2.84 2.84 0 0 1 1.1 1.8M120.9 194a2.16 2.16 0 0 0-1 1.9M122 195.8a2.49 2.49 0 0 1-2.1 .1M122 195.8l.3 3.3M127 198.9a20 20 0 0 1-17.4 .9l-1-.5M127 198.9l.4 5.3M128.9 183.3l.5 .9"/>
<path d="M128.9 183.3l-16.5 9.6M128.9 182.7a.35 .35 0 0 1 .2 .3 .35 .35 0 0 1-.2 .3M129.4 184.2l.4-.3 .1-.5 .1 1.2-.3 1.1M129.4 184.2l.3 1.5M129.4 184.2l-16.3 9.5M129.4 182.6l.5 .8M129.4 182.6l-.5 .1M131.6 180.4a1 1 0 0 1 1 .7M131.6 180.4v1.2M132.3 181.2l.7 .1M132.3 181.2l-2.7 1.6M132.7 181l-.4 .2"/>
<path d="M52.4 201.7a6.8 6.8 0 0 0-3.6-4.1 1.15 1.15 0 0 0-1.5 .9 7.4 7.4 0 0 0 2.3 5.7 2.12 2.12 0 0 0 2.7 .7l.4-.7M52.4 201.7l.3 2.5M57.3 201.5l-.6 .9-4.6 2.7M57.3 201.5l-4.6 2.7M105.2 204.2l.4 .6M105.2 204.2l9.2 5.9M105.6 204.8l9.2 5.9M108.9 201.3a17.9 17.9 0 0 0 7.8 2.4M108.9 201.3l.5 .7M109.4 202a18.1 18.1 0 0 0 7.4 2.4M113.3 203.6a3.7 3.7 0 0 0 .6 3.7 4.6 4.6 0 0 0 3.2 2.6 1.23 1.23 0 0 0 .7-1.7 7.6 7.6 0 0 0-2.4-4.1M116.7 203.7a7.9 7.9 0 0 1 4.4 1.4l.5 1"/>
<path d="M116.7 203.7l.1 .7M116.8 204.4a3.7 3.7 0 0 1 2.8 1l.2 .4M117.8 204.5l2 1.3M119.8 205.8a2.45 2.45 0 0 0 1.8 .3M119.8 205.8l.2 1.3M119.9 208.7a2.84 2.84 0 0 1-3.9 2.1l-1.6-.7M119.9 208.7a2.21 2.21 0 0 0 2 .7M120 207.1a2.45 2.45 0 0 0 1.8 .2M120 207.1l-.1 1.6M121.6 206.1l.2 1.2M121.8 207.3l.1 2.1M121.9 209.4a4 4 0 0 1-5.8 2l-1.3-.7-.4-.6"/>
<path d="M127.4 204.2a18.1 18.1 0 0 1-5.6 3.1M127.4 204.2a16.4 16.4 0 0 1-5.5 5.2M138.3 207.6a30.7 30.7 0 0 1-20.6 4.3M140.2 201.9a17.1 17.1 0 0 1-11.6 2.7l-1.2-.4M140.2 201.9a6 6 0 0 1-1.9 5.6v.1"/>
<circle cx="89.9" cy="52.1" r="2.85"/>
<circle cx="89.9" cy="52.1" r="2.25"/>
<circle cx="89.9" cy="52.1" r="2.79"/>
<circle cx="89.9" cy="52.1" r="3.4"/>
<circle cx="89.9" cy="52.1" r="1.45"/>
<circle cx="89.9" cy="52.1" r="2.06"/>
<circle cx="109.8" cy="52.1" r="3.7"/>
<circle cx="109.8" cy="52.1" r="3.6"/>
</g>
<g fill="none" stroke="#000" stroke-width=".21">
<path d="M256 12.7h163.1v35.7h-163.1zM256 17.8h163.1M279.1 12.7v35.7M295.1 12.7v35.7M352.2 12.7v35.7M256 22.9h163.1M256 28h163.1M256 33.1h163.1M256 38.2h163.1M78.9 52.1h22.1M88.6 54.5l-1.3 3.1-.8-.5zM88.6 54.5l-10.7 18.5h6.4"/>
<path d="M89.9 41.1v22M98.4 52.1h22.7M109.8 40.8v22.7M256 43.3h163.1M96.4 71l-1.6 4M111.9 69.5l3.5 6.2h-7.1zM243.9 77.8l-7.2 13.4M202.7 91.4l1.9 15.2M221.1 94.7l1 .1-.7 3.2zM222.2 88.2l-.8 9.8M237.8 88.1l.9 .5-2 2.6zM126.7 105.8l3.6 6.2h-7.2z"/>
<path d="M130.7 108.4h6.4M137.1 108.4l-52.8 68.1M181.4 113h1l-.6 3.3zM182.3 102.1l-.5 14.2M200.8 107.4l3.3 .5-3.3 .5zM203.7 103.4l1-.2-.1 3.4zM204.1 107.9l-67 .5M91.4 156.2l11.2 8.3M254.9 142.4l3.6 6.2h-7.2zM255.5 149.5l4.1 7.2h-8.3zM52.8 177.2l12.7 11.8M70.4 167.6l12.6 11.6"/>
<path d="M80.9 176.6l2.1 2.6-2.8-1.8zM86 173.5l.8 .7-2.5 2.3zM100.2 162.1l2.4 2.4-3-1.6zM419.1 165.3h-119.1v101.4M33.5 187.7l14.4 9.9M45.5 195.3l2.4 2.3-3-1.4zM63.4 186.4l2.1 2.6-2.7-1.8zM300 186.6h119.1M300 197.9h119.1M359.5 197.9v26.4M135.2 209.2l2.6 2.1-.8 .7zM135.2 209.2l16.1 17.6"/>
<path d="M300 215.5h119.1M372.2 208h13.2M379 201.4v12.9M387.9 208h15.7M389.8 205.5l12.2-2.7v10.3l-12.2-2.7zM300 224.3h119.1M300 242h119.1M300 254.3h40.9M320.5 242v24.7M340.9 242v24.7M359.5 242v24.7M404.3 242v24.7"/>
<circle cx="95.6" cy="73" r="1.41"/>
<circle cx="246" cy="73.8" r="4.5"/>
<circle cx="182.5" cy="97.6" r="4.5"/>
<circle cx="202.1" cy="86.9" r="4.5"/>
<circle cx="222.6" cy="83.7" r="4.5"/>
<circle cx="87.8" cy="153.5" r="4.5"/>
<circle cx="49.5" cy="174.1" r="4.5"/>
<circle cx="67" cy="164.5" r="4.5"/>
<circle cx="29.7" cy="185.1" r="4.5"/>
<circle cx="379" cy="208" r="5.2"/>
<circle cx="379" cy="208" r="2.43"/>
<circle cx="154.4" cy="230.1" r="4.5"/>
</g>
<path d="M107.9 3.2v9.5M215.9 3.2v9.5M323.8 3.2v9.5M3.2 139.7h9.5M419.1 139.7h9.5M107.9 266.7v9.5M215.9 266.7v9.5M323.8 266.7v9.5" fill="none" stroke="#c0c0c0" stroke-width=".25"/>
<path d="M12.7 12.7h406.4v254h-406.4z" fill="none" stroke="#c0c0c0" stroke-width=".5"/>
<path d="M88.6 54.5l-2.1 2.6 .8 .5zM135.2 209.2l2.6 2.1-.8 .7zM100.2 162.1l2.4 2.4-3-1.6zM45.5 195.3l2.4 2.3-3-1.4zM80.9 176.6l2.1 2.6-2.8-1.8zM63.4 186.4l2.1 2.6-2.7-1.8zM181.4 113h1l-.6 3.3zM203.7 103.4l1-.2-.1 3.4zM221.1 94.7l1 .1-.7 3.2zM237.8 88.1l.9 .5-2 2.6zM86 173.5l.8 .7-2.5 2.3zM200.8 107.4l3.3 .5-3.3 .5z" fill="#000"/>
<text font-size="8.5" x="347.4" y="256.5">B</text>
<g font-size="8.1">
<text x="51.7" y="9.3">4</text>
<text x="159.7" y="9.3">3</text>
<text x="267.6" y="9.3">2</text>
<text x="375.6" y="9.3">1</text>
<text x="4" y="72.8">B</text>
<text x="423.1" y="72.8">B</text>
<text x="3.3" y="212.5">A</text>
<text x="422.4" y="212.5">A</text>
<text x="51.7" y="276">4</text>
<text x="159.7" y="276">3</text>
<text x="267.6" y="276">2</text>
<text x="375.6" y="276">1</text>
</g>
<text font-size="5.6" x="305.6" y="234.7">Power Module, Header Assembly, 2 Port</text>
<g font-size="4.2">
<text x="258.9" y="16.4">Item No.</text>
<text x="282.8" y="16.4">Qty.</text>
<text x="315.5" y="16.4">Part No.</text>
<text x="374.2" y="16.4">Description</text>
<text x="266.4" y="21.9">1</text>
<text x="285.9" y="21.9">1</text>
<text x="300.4" y="21.9">NNP-DWG-110-016-000</text>
<text x="358.4" y="21.9">Pre-Molded Header, 2 Port</text>
<text x="266.4" y="27">2</text>
<text x="285.9" y="27">2</text>
<text x="300.4" y="27">NNP-DWG-110-008-000</text>
<text x="372.2" y="27">BalSeal Block</text>
<text x="266.4" y="32.1">3</text>
<text x="285.9" y="32.1">2</text>
<text x="300.4" y="32.1">NNP-DWG-135-002-000</text>
<text x="369.6" y="32.1">SA, BalSeal, CW</text>
<text x="266.4" y="37.2">4</text>
<text x="266.4" y="41.9">5</text>
<text x="285.9" y="37.2">2</text>
<text x="285.9" y="41.9">2</text>
<text x="300.4" y="37.2">NNP-DWG-135-003-000</text>
<text x="300.4" y="41.9">NNP-DWG-130-005-000</text>
<text x="359.3" y="41.9">Internal Cavity Single Seal</text>
<text x="367.8" y="37.2">SA, BalSeal, CCW</text>
<text x="266.4" y="47.4">6</text>
<text x="285.9" y="47.4">1</text>
<text x="301.5" y="47.4">NNP-MAT-150-010-000</text>
<text x="375.6" y="47.4">MED-6215</text>
<text x="85.4" y="74.5">2X (</text>
<text x="97.9" y="74.5">.073)</text>
<text x="110.7" y="74.8">1</text>
<text x="244.8" y="75.3">3</text>
<text x="200.9" y="88.5">4</text>
<text x="221.4" y="85.3">5</text>
<text x="181.3" y="99.1">2</text>
<text x="125.5" y="111.1">2</text>
<text x="253.8" y="139.1">NOTES:</text>
<text x="253.8" y="147.5">1.</text>
<text x="263.8" y="147.5">MUST ACCEPT INSPECTION PIN, 81-2046. SINGLE INSERTION ONLY. (2 PLCS.)</text>
<text x="86.6" y="155">2</text>
<text x="253.8" y="155.8">2.</text>
<text x="263.8" y="155.8">INSERT GROOVED END OF ITEM 3 INTO ITEM 2 FIRST (2 PLCS)</text>
<text x="253.8" y="160">3.</text>
<text x="263.8" y="160">APPLY ITEM 6 AROUND THE EDGES OF ITEM 2 AFTER INSTALLATION TO SEAL</text>
<text x="65.9" y="166.1">4</text>
<text x="263.8" y="164.2">ITEMS 2,3,4,5 INTO ITEM 1 (2 PLCS).</text>
<text x="48.3" y="175.7">5</text>
<text x="28.6" y="186.7">3</text>
<text x="153.2" y="231.7">1</text>
<text x="408.6" y="255.4">1.0</text>
</g>
<text font-size="3.9" x="360.6" y="256.5">NNP-DWG-115-008-000</text>
<g font-size="3.5">
<text x="306.8" y="250.4">NNP</text>
<text x="322.7" y="250.4">8/26/2024</text>
</g>
<g font-size="3.4">
<text x="305.2" y="261.4">1 OF 1</text>
<text x="328.8" y="261.4">3:1</text>
</g>
<g font-size="2.2">
<text x="315.7" y="200.8">DO NOT SCALE DRAWING</text>
<text x="305.5" y="206.1">INTERPRET DIMENSIONS AND TOLERANCES PER</text>
<text x="319.2" y="208.8">ASME Y14.5M - 2018</text>
<text x="302.4" y="214.1">DIMENSIONS IN INCHES UNLESS OTHERWISE SPECIFIED</text>
<text x="301" y="244.9">PROJECT</text>
<text x="321.3" y="244.6">DATE</text>
<text x="301" y="256.5">SHEET</text>
<text x="321.3" y="256.5">SCALE</text>
</g>
<g font-size="2.1">
<text x="302.5" y="189.8">THE INFORMATION CONTAINED IN THIS DRAWING IS PUBLICLY RELEASED BY COSMIIC UNDER AN OPEN SOURCE</text>
<text x="302.9" y="192.9">LICENSE. COSMIIC IS NOT LIABLE FOR ANY ASPECT OF USE OF THIS DRAWING, INCLUDING EDITS, FABRICATION,</text>
<text x="339.1" y="196">AND REPRODUCTION OF THIS DESIGN.</text>
<text x="375.3" y="200.4">THIRD ANGLE PROJECTION</text>
<text x="301.5" y="227.5">DOC. NAME</text>
<text x="342.3" y="245.4">SIZE</text>
<text x="361.4" y="245.4">DOC. NUMBER</text>
<text x="405.5" y="245.4">REV</text>
</g>
<g font-size="2">
<text x="301.4" y="218.5">MATERIAL</text>
<text x="361.2" y="218.5">FINISH</text>
</g>
</svg>
